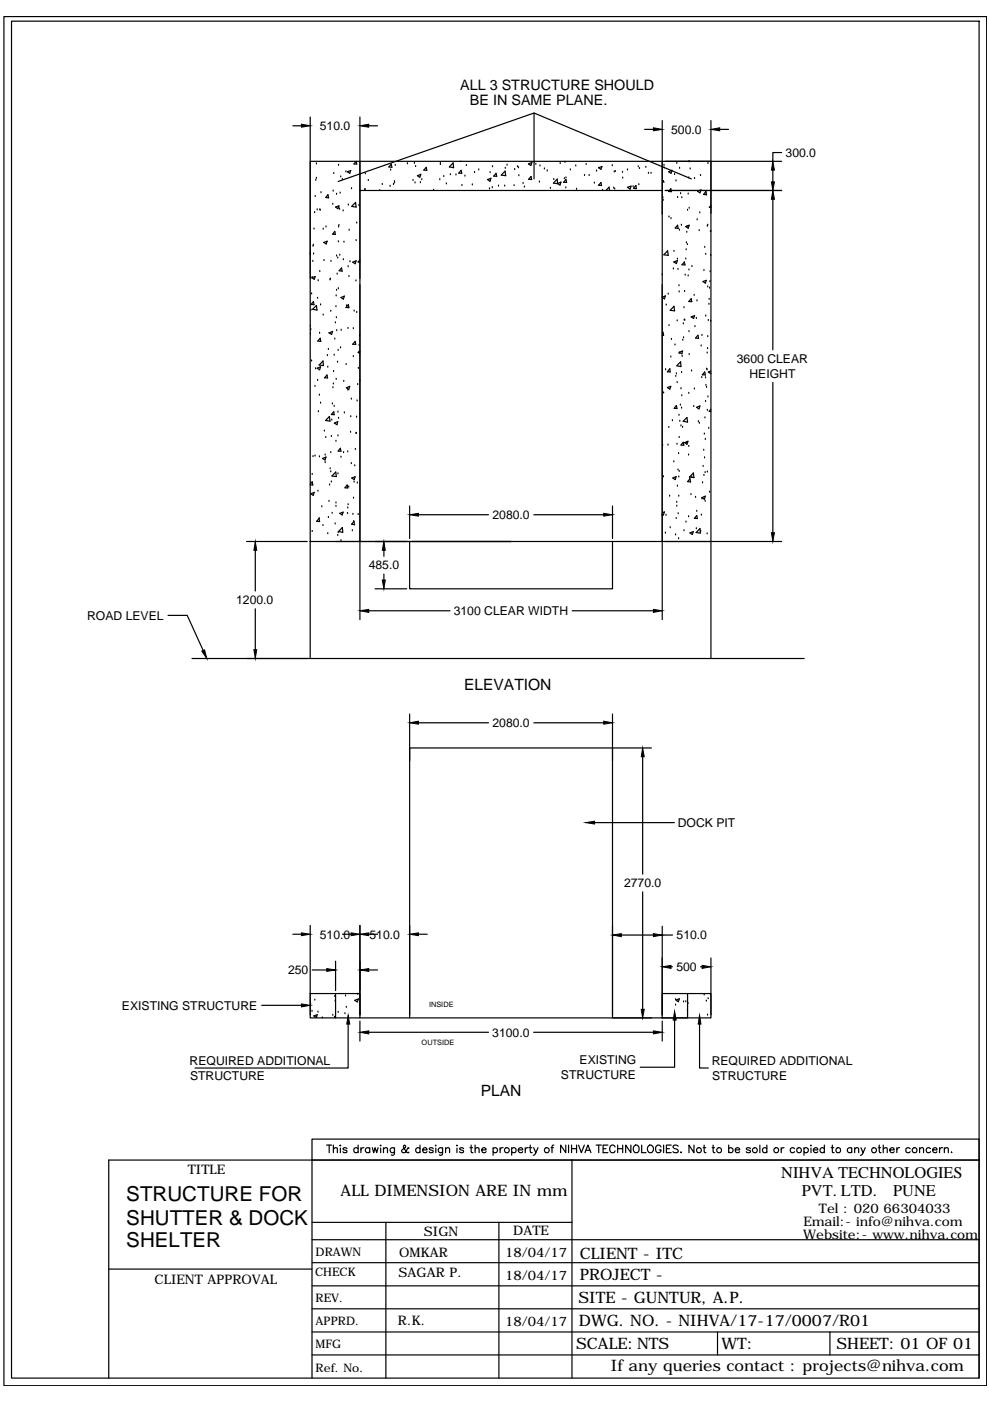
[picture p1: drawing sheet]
<svg xmlns="http://www.w3.org/2000/svg" width="210mm" height="297mm" viewBox="0 0 210 297" stroke-linecap="round" stroke-linejoin="round" font-family="sans-serif">
<!-- layer: 0 -->
<g fill="none" stroke="#000" stroke-width=".25">
<path d="M.8 3.5h208.4v290.3h-208.4zM2.4 4.5h205.2v287.7h-205.2zM62.1 26.7h1.8M65.8 34.2h84.9v80.6h-10.3v-74.4h-64.1v74.4h-10.5zM65.8 24.8v34.3M67 38.2h.1M67.1 34.8h.1M67.1 37.8h.1M70.8 36.8h.1M71.8 35.1h.1M72.2 37.5h.1M72.6 38.1h.1"/>
<path d="M73.3 36.4h.1M73.6 36.4l.8-.2-.2 .5zM75.5 34.2l.1 .6h-.6zM76.3 24.8v34.3M77.5 36.8h.1M78.1 38.3h.1M78.2 26.7h1.8M81.1 39.1h.1M82.7 39.5h.1M82.8 36.1h.1M83 34.8l.1 .7-.6-.1zM83.4 39.1h.1"/>
<path d="M83.6 38.5h.1M83.6 38.8h.1M83.8 35.1h.1M86.4 34.7h.1M87.6 38.3h.1M87.9 34.6h.1M88 38.8h.1M88.1 35.3h.1M88.5 37.3l.7-.3-.2 .6zM89.1 38.7h.1M89.4 38.1h.1M90.4 35.5l.1 .6h-.6z"/>
<path d="M93.2 38.1h.1M93.4 34.7h.1M93.4 34.9h.1M94.1 37.4h.1M94.6 39h.1M95.5 37h.1M96.1 34.5l.1 1.1-.9-.2zM96.7 37.1h.1M97.6 34.2h.1M97.8 36.1l.1 .6h-.6zM97.9 39.3h.1M98.6 37.3h.1"/>
<path d="M98.9 35.1h.1M100.1 39.2h.1M100.6 36.6h.1M101.5 36h.1M103.4 38.1l.7-.3-.2 .6zM103.9 36.6h.1M104 38.3h.1M104.4 39.8h.1M104.4 35.3h.1M105.2 36.7l.1 .7-.6-.1zM105.7 39.5h.1M107 39.5h.1"/>
<path d="M107.1 36.3l.1 1-.9-.2zM107.1 35.7h.1M107.5 35h.1M109 39.4h.1M109.1 35.9h.1M109.7 35.3h.1M109.9 35.6h.1M110 37.3h.1M110.9 38.9h.1M111.2 39.7h.1M112 34.8l.8-.3-.2 .6zM112.6 37.4l.1 .7-.6-.1z"/>
<path d="M113.2 37.9v-13.9l-41.5 14.5M113.2 24l33.4 13.9M113.3 34.4h.1M113.6 34.8h.1M114.4 38.6h.1M114.5 35.2h.1M115.4 35.8h.1M116 36.2h.1M116.7 39.9h.1M117.4 38.1h.1M118.1 38l.1 .9-.9-.1zM118.2 38.9l.7-.3-.2 .6z"/>
<path d="M118.8 34.7h.1M119.7 37.9h.1M119.8 34.4h.1M120 39.8h.1M120 37.7h.1M120 38.1l.1 .6h-.6zM120.9 36h.1M122.1 35.2h.1M123.9 37.2h.1M124.3 34.9h.1M124.9 37.2h.1M126 38.8h.1"/>
<path d="M126.5 36.3h.1M126.9 35.6l.7-.3-.2 .6zM127.4 38.7l.1 .6h-.6zM129.1 39.7l-.6 .7M129.1 39.7l.1 .7M129.8 35.1h.1M130.1 39.9h.1M130.2 36.4h.1M130.5 36.4h.1M132 36.5h.1M132 37.8h.1M133 36h.1"/>
<path d="M133 39.7l.8-.2-.2 .6zM134.2 39.6h.1M134.8 39.3l.1 .7-.6-.1zM135.3 35.3h.1M135.5 39.2h.1M135.6 35.7h.1M136.7 27.4h1.8M136.9 35.5h.1M137.5 36.7h.1M138 36.7h.1M140.4 25.6v19.6M140.7 38.5h.1"/>
<path d="M140.7 38.7h.1M140.8 35.1h.1M140.8 35.6h.1M141 34.2h24.7M141.8 36.4l.7-.3-.2 .6zM143 37h.1M143.3 38.4h.1M143.5 34.6h.1M144.1 35.7h.1M146 37.7h.1M146.1 34.3h.1M146.2 34.3h.1"/>
<path d="M146.3 35.8h.1M147.3 37.8h.1M148.5 37.2h.1M150.1 34.7h.1M150.7 25.6v19.6M152.6 27.4h1.9M163.9 36.1v2.5M165.7 32.3h-1.8v1.9M65.8 53.6v.3M66.1 58.9l.7-.3-.2 .6zM66.2 58.8h.1M66.3 55.4h.1"/>
<path d="M66.4 52.2h.1M66.4 52h.1M66.5 53.8h.1M66.6 48.6h.1M66.7 45.1h.1M66.8 41.7h.1M67.3 44.5h.1M67.5 59.5h.1M67.8 57.6h.1M67.8 44.5h.1M67.9 44.6h.1M68.1 40.9h.1"/>
<path d="M68.5 48.6h.1M68.7 51.4l.7-.3-.2 .6zM68.7 55.2h.1M69.1 48.1h.1M69.5 41.3l.2 .7-.6-.1zM70 59.4h.1M70 59.2h.1M70.2 55.4h.1M70.6 43.3h.1M70.6 40.5h.1M71 49.1l.1 .6h-.6zM71.1 43.9l.8-.3-.2 .6z"/>
<path d="M71.4 54.3h.1M71.4 41.2h.1M71.5 58.1h.1M71.6 54.7h.1M71.7 51.3h.1M71.8 48.1h.1M71.8 44.1h.1M71.9 47.8h.1M72 44.4h.1M72 54.1h.1M72.1 40.9h.1M72.4 56.8l.1 .7-.6-.1z"/>
<path d="M72.8 44.7h.1M72.8 55.1h.1M72.9 51.4h.1M73.8 56.6h.1M73.9 43.5h.1M74 58.6h.1M74 48.8h.1M74.2 55.5h.1M74.5 40h.1M74.6 43.7l.8-.8 .1 1-.9-.1M74.8 55.6l.7-.3-.2 .6zM75.5 59.6h.1"/>
<path d="M75.5 51h.1M75.6 47.3h.1M76.1 43.6h.1M76.3 55.1l-.4 .4 .4 .1M77.3 40.3h.1M77.4 40.2h.1M80.3 40.4h.2M91.9 40.3h.1M103.8 40h.1M122.2 40.1h.1M127.7 40.4h.1M130.3 40.1h.1"/>
<path d="M140.4 45.4h.1M140.4 58.3h.1M140.5 41.9h.1M140.6 42.5h.1M141 40.4h24.7M141.5 53.2l.2 .9-1-.1zM141.8 46h.1M142.2 40l.2 .6h-.6zM142.3 46.4h.1M142.8 57h.1M142.9 55.5l.7-.3-.2 .7zM142.9 53.3h.1"/>
<path d="M143.6 54.9h.1M143.7 41.9h.1M143.7 47.8l.1 .6-.6-.1zM143.7 57.1h.1M144 48.8h.1M144.3 41.1h.1M144.5 47.8h.1M144.6 41.9h.1M145.1 55.5l.1 .7-.6-.1zM145.3 58.3h.1M145.4 54.9h.1M145.4 48l.7-.2-.2 .6z"/>
<path d="M145.5 53h.1M145.5 51.5h.1M145.6 49.2h.1M145.7 48h.1M145.7 51.9h.1M145.8 44.6h.1M145.9 41.1h.1M145.9 58.5h.1M146.1 57.2h.1M146.1 44.2h.1M146.7 56.5h.1M147.8 46.6h.1"/>
<path d="M147.9 40.6l.7-.3-.2 .6zM148.2 48.9h.1M148.4 45.1h.1M149 59.7l.8-.3-.3 .6zM149.3 57.4h.1M149.4 52.5h.1M149.6 53.9h.1M149.6 40.6l.2 .7-.6-.1zM149.7 40.9h.1M149.8 41.3h.1M150 48h.1M150.1 47.8h.1"/>
<path d="M150.5 59.7h.1M150.6 57.6h.1M150.7 54.2h.1M150.7 48.9l-.1 .1h.1M150.7 43.6l-.3 .3 .3 .1M163.9 42.2v32M65.8 69.2h.1M65.8 70.9h.1M65.9 69.9h.1M65.9 65.7h.1M66.1 62.3h.1M66.1 76.5h.1"/>
<path d="M66.3 65.6l.8-.8 .1 .9zM66.4 64l.2 .6h-.7zM66.9 78.2h.1M67.3 78.1l.7-.3-.2 .6zM67.3 63.2h.1M67.6 77.4l1 .1-.1-1-.8 .9M67.8 70.7h.1M67.9 71.7l.1 .7-.6-.1zM68 64.6h.1M68.5 66.8h.1M69.3 79.5l.2 .6h-.7zM69.4 75.4h.1"/>
<path d="M69.5 77.9h.1M69.6 74.1h.1M69.8 70.6l.7-.3-.2 .6zM70.1 66h.1M70.7 78.8h.1M70.9 75.3h.1M71 71.9h.1M71.1 68.5h.1M71.2 65h.1M71.3 62.7h.1M71.3 67.4h.1M71.4 61.6h.1"/>
<path d="M71.4 70.1h.1M71.6 76.8h.1M71.7 74.3h.1M71.7 61.2h.1M72.2 73.7h.1M72.3 63.1l.7-.3-.2 .6zM72.3 70h.1M73.4 77.3h.1M73.5 64.9h.1M73.8 69.6h.1M73.9 64.6l.1 .6h-.7zM74.9 75.6h.1"/>
<path d="M74.9 69.7h.1M75.1 66h.1M75.3 72.4l.1 .6h-.6zM75.6 66.3h.1M76 78.1h.1M76.1 74.7h.1M76.1 73.2h.1M76.2 71.2h.1M76.3 74.5l-.4 .2 .4 .3M76.3 60.4v71M140.4 70.7l.2-.3 .1 .7h-.3M140.4 63l.7-.3-.2 .7z"/>
<path d="M140.4 60.4v71M141.1 78.4h.1M141.3 64.7h.1M141.7 62.4h.1M141.8 69h.1M142 78.2l.1 .7-.6-.1zM142.2 75.7h.1M142.4 72h.1M142.9 64.9l.1 1-.9-.1zM143.1 73.2h.1M143.3 79.8h.1M143.4 79.2h.1"/>
<path d="M143.6 68h.1M144 60.6h.1M144 75h.1M144 61.9h.1M144 74.7l.7-.3-.1 .6zM144.3 76.7l.1 1-.9-.1zM144.5 79h.1M144.6 75.6h.1M144.8 72.1h.1M144.9 68.7h.1M144.9 71.6h.1M145 65.2h.1"/>
<path d="M145.1 67.9h.1M145.1 61.8h.1M145.2 67.9h.1M146.1 70.3h.1M146.1 75.2h.1M146.5 63.3l.2 .7-.7-.1zM146.5 67.2l.8-.3-.2 .6zM146.6 78.7h.1M147.2 62.6h.1M147.3 69.3h.1M147.6 67.5h.1M147.8 63.8h.1"/>
<path d="M148 71.1l.1 .7-.6-.1zM148.7 73.4h.1M148.8 71.1h.1M149.4 78.9l.1 .6h-.6zM149.6 67h.1M149.8 78.3h.1M149.9 74.8h.1M149.9 78.4h.1M150 73.9h.1M150.1 71.4h.1M150.1 60.8h.1M150.2 67.9h.1"/>
<path d="M150.3 64.5h.1M150.4 63.5h.1M150.4 61.1h.1M150.7 68.1h.1M150.7 78.7l-.5 .2 .5 .2M66.4 96.8h.1M66.8 96.7h.1M66.8 81.9h.1M67.3 80.6h.1M67.5 87.3h.1M67.7 96.9h.1M67.7 83.8h.1"/>
<path d="M68 85.5h.1M68.4 97.2l.7-.3-.2 .6zM68.8 91.4h.1M68.9 98.1h.1M68.9 96.5h.1M69.1 92.8h.1M69.8 88.3l.2 1-1-.1zM70 99.4h.1M70.1 96h.1M70.3 92.5h.1M70.3 89.1h.1M70.5 85.6h.1"/>
<path d="M70.6 82.2h.1M70.7 81.4h.1M70.8 87.3l.1 .6h-.6zM70.9 86.1h.1M70.9 89.7l.7-.3-.2 .6zM71.2 93.6h.1M71.3 80.4h.1M71.7 92.4h.1M71.7 87.4h.1M71.8 88.7h.1M72.2 95l.1 .7-.6-.1zM72.3 96.9h.1"/>
<path d="M72.8 96h.1M72.9 80.9h.1M73 87.5h.1M73.4 82.2l.8-.3-.3 .7zM73.7 95.8h.1M73.8 82.7h.1M74.3 91.7h.1M74.4 88.3h.1M74.5 98.3h.1M74.5 84.6h.1M75.2 98.8h.1M75.3 95.3h.1"/>
<path d="M75.5 91.9h.1M75.6 91.9h.1M75.6 88.4h.1M75.7 85h.1M75.8 81.5h.1M76.3 80.6v.1M140.5 94.4h.1M140.7 83.3h.1M141.5 82.2l.7-.3-.2 .6zM141.6 94.4h.1M141.8 90.6h.1M142.6 89.2h.1"/>
<path d="M142.9 97.9h.1M143.4 86l.1 .6h-.6zM143.5 94.2h.1M143.6 81.1h.1M143.7 99.7h.1M143.9 96.2h.1M144 88.1h.1M144 92.8h.1M144 99.9h.1M144.1 89.3h.1M144.3 85.9h.1M144.4 82.4h.1"/>
<path d="M144.4 90.3h.1M144.5 86.5h.1M144.6 83.9h.1M144.7 90.6h.1M144.9 93.8l.1 .6h-.6zM144.9 89.3l.8-.8 .1 1zM145.1 93.9l.8-.3-.2 .6zM145.6 93.9h.1M146 96.5h.1M146 94.7h.1M146 83.4h.1M147.1 86.2h.1"/>
<path d="M147.2 82.5h.1M147.7 86.4l.7-.3-.2 .6zM148.1 89.4h.1M148.3 89.7h.1M148.8 80.1h.1M149.1 98.9h.1M149.2 95.5h.1M149.3 92h.1M149.4 97.1h.1M149.5 88.6h.1M149.5 93.2h.1M149.6 85.1h.1"/>
<path d="M149.6 80.1h.1M149.7 81.7h.1M149.8 82.1h.1M150 87h.1M150.1 84.2h.1M150.3 90.8h.1M150.7 86.8l-.3 .4h.3M163.9 81.1v31.8M52.3 114.8h12.8M54.1 116.7v8.6M65.8 102.7l.4-.5 .1 .6h-.5M65.8 114.8v24.8"/>
<path d="M65.9 104.7l.7-.3-.2 .6zM66.2 112.7h.1M66.2 100.6h.1M67.4 104.1h.1M67.6 109.9l.2 .7-.7-.1zM67.7 109.9h.1M68.2 107.4h.1M68.5 111.4h.1M69.5 113.2h.1M69.6 109.7h.1M69.8 106.3h.1M69.9 102.8h.1"/>
<path d="M70.1 100h.1M70.3 102.2h.1M70.4 108.8h.1M71.1 111.1h.1M71.1 114.8h69.3M71.2 100.1l.1 .9-.9-.1zM71.2 107.4h.1M71.2 106.6h.1M71.6 113.5h.1M71.7 100.5h.1M71.7 112.9h.1M72 108.8l.8-.2-.3 .6z"/>
<path d="M72.3 114.6h.1M72.6 111.8l.1 1.1-.9-.2zM73.6 102.8l.1 .7-.6-.1zM73.7 108.9h.1M73.7 107.7h.1M73.8 107h.1M73.9 103.3h.1M74.6 101.3l.7-.2-.2 .6zM74.7 112.5h.1M74.8 109.1h.1M75 105.6h.1M75 110.6h.1"/>
<path d="M75 110.6l.2 .7-.7-.1zM75.1 102.2h.1M75.8 102.4h.1M75.9 109.1h.1M81.4 116.7v1.2M86.9 114.8v10h43v-10M86.9 107.3v6.9M88.7 109.1h14.9M113.2 109.1h14.8M129.9 107.3v6.9M140.4 108.7l.5-.2-.2 .7-.3-.1v.2M140.7 101.1h.1"/>
<path d="M141 114.8h24.7M141.1 113h.1M141.2 109.3h.1M142 105.2h.1M142.1 111.9h.1M142.6 101.3l.8-.3-.2 .7zM143.2 113.4h.1M143.4 109.9h.1M143.5 106.5h.1M143.5 107.3h.1M143.6 103.1h.1M143.8 108.9h.1"/>
<path d="M143.9 114.2h.1M143.9 105.2h.1M143.9 101.1h.1M145 112.5h.1M145.4 110.7h.1M146 109.6h.1M146.2 101.3h.1M146.3 101.5l.1 .7-.6-.1zM146.3 113l.7-.3-.2 .6zM146.5 104.9h.1M146.7 101.1h.1M147 100.3l.1 1-.9-.2z"/>
<path d="M147.5 105.5h.1M147.6 112.1h.1M147.7 108.4h.1M147.7 109.3l.2 .6h-.7zM148.4 112.1l.1 .9-.9-.1zM148.6 112.6h.1M148.7 109.2h.1M148.8 105.8h.1M148.8 105.5l.7-.3-.2 .6zM149 102.4h.1M149.3 100.8h.1M149.5 100.2h.1"/>
<path d="M149.5 106.3h.1M149.9 113.2h.1M150 100.1h.1M150.4 104.4h.1M150.7 114.8v24.8M35.6 130.5h4.1l3.4 7.4M40.7 139.6h129.8M54.1 129.1v8.7M78.2 129.5h17.2M79.5 124.8h6.7M81.4 121.7v1.3M121.3 129.5h17.2"/>
<path d="M86.9 151.4v9.9M88.7 153.2h14.9M113.2 153.2h14.8M129.9 151.4v9.9M130 158.6h8.1M126.1 174.4h16.9M136.3 160.4v24.9M62.1 198.1h1.8M65.8 196.2v19M72.6 198.1h1.9M76.3 196.2v19M78.2 198.1h1.8"/>
<path d="M86.9 196.2v19M88.7 198.1h1.9M129.9 196.4v18.8M131.7 198.2h6.8M136.3 189.1v24.9M140.4 196.4v18.8M140.4 198.2h2.2M55.5 213.1h8.4M65.8 210.7h10.5v5.1h-10.5zM65.9 212.9h.1M66.2 214.4h.1M66.2 205.7h3.1"/>
<path d="M66.5 215.4l.8-.3-.2 .6zM66.7 212h.1M67.4 214.6h.1M68.4 215.8h.1M70.6 215.3h.1M70.9 215.7h.1M71 211.3h.1M71.1 212.3h.1M71.1 203.8v6.2M71.1 210.7v5.1M71.7 214.6h.1M73.1 214.9h.1"/>
<path d="M73.3 211.2h.1M73.4 213.6h.1M73.8 217.1v9.3h-32.5M75.2 212.1l.8-.3-.2 .6zM75.8 210.8h.1M76.3 214.9h.1M76.3 216.5v4.2M78.2 205.7h1.8M78.2 218.9h25.4M86.9 215.8v-57.2h43v57.2M113.1 218.9h25.4M130 215.8h8.1"/>
<path d="M140.4 216.5v4.2M142.3 205h.3M143 216.3v10h-7.3M143.2 213.1h.1M143.2 212h.1M143.3 212l.7-.2-.2 .6zM144.9 212.4h.1M145.4 212.4h.1M145.7 214.2h.1M145.8 210.7v5.1h-5.4v-5.1h10.3v5.1h-74.4M145.9 212.8h.1M148.3 217.1v9.3h1.9"/>
<path d="M148.5 205h.4M149.3 210.9h.1M149.8 212.3h.1M150 215.2h.1M150.1 211.8h.1M150.7 203.1v12.1M66.2 246v46.2M66.2 259.2h55.1M69.2 242.8h1.1M69.8 242.8v1.6M70.7 243.6l.4-.3 .4 .1v1M70.7 242.8v1.6"/>
<path d="M72.2 242.8v.2zM72.2 243.4v1M73.6 243.5a.51 .51 0 0 0-.9 0l.9 .6-.1 .2-.2 .1-.5-.1-.1-.1M75.9 243.5a.52 .52 0 0 0-.7 0 .52 .52 0 0 0 0 .7 .52 .52 0 0 0 .7 0M75.9 242.8v1.6M76.5 243.3v1.1M77.2 243.3l-.4 .1-.3 .4M78.4 243.5a.52 .52 0 0 0-.8 0 .52 .52 0 0 0 0 .7 .52 .52 0 0 0 .8 0M78.4 243.3v1.1M78.9 243.3l.3 1.1 .3-1.1 .4 1.1 .3-1.1M80.6 242.9h.2zM80.7 243.4v1"/>
<path d="M81.3 243.6l.4-.3 .4 .1 .1 1M81.3 243.3v1.1M81.8 259.2v33M83.6 243.3v1.5l-.3 .1h-.3M83.6 243.5a.52 .52 0 0 0-.7 0 .52 .52 0 0 0 0 .7 .52 .52 0 0 0 .7 0M86.7 243.5l-.1-.2-.4 .6a.53 .53 0 0 1-.5 .5 .53 .53 0 0 1-.5-.5l.7-.6a.33 .33 0 0 0-.1-.5l-.3 .2 .3 .6 .5 .7 .3 .1 .1-.1M89.1 243.5a.52 .52 0 0 0-.8 0 .52 .52 0 0 0 0 .7 .52 .52 0 0 0 .8 0M89.1 242.8v1.6M89.6 243.8h.9a.47 .47 0 0 0-.4-.5 .47 .47 0 0 0-.5 .5v.1a.51 .51 0 0 0 .4 .5 .51 .51 0 0 0 .5-.2M91.8 243.5a.51 .51 0 0 0-.8 0l.8 .6v.2l-.2 .1-.5-.1-.1-.1M92.4 242.8v.2zM92.4 243.4v1"/>
<path d="M93.8 243.3v1.5l-.3 .1h-.3M93.8 243.5a.52 .52 0 0 0-.7 0 .52 .52 0 0 0 0 .7 .52 .52 0 0 0 .7 0M94.5 243.6l.2-.2a.38 .38 0 0 1 .6 .2v.8M94.5 243.3v1.1M96.9 242.8v.2zM96.9 243.4v1M98.3 243.5a.51 .51 0 0 0-.9 0l.9 .6-.1 .2-.2 .1-.5-.1-.1-.1M99.6 243.3h.6M99.9 242.8v1.3l.1 .2 .3 .1M100.7 243.6l.4-.3 .4 .1 .1 1M100.7 242.8v1.6M102.1 243.8h1a.47 .47 0 0 0-.5-.5 .47 .47 0 0 0-.5 .5l.2 .5 .4 .1 .4-.2"/>
<path d="M104.5 243.5a.52 .52 0 0 1 .8 0 .52 .52 0 0 1 0 .7 .52 .52 0 0 1-.8 0M104.5 243.3v1.6M105.8 259.2v33M106 243.3v1.1M106.7 243.3l-.4 .1-.3 .4M108.5 243.5a.52 .52 0 0 1 .8 0 .52 .52 0 0 1 0 .7 .52 .52 0 0 1-.8 0M108.5 243.3v1.6M109.9 243.8h.9a.47 .47 0 0 0-.5-.5 .47 .47 0 0 0-.4 .5v.1a.51 .51 0 0 0 .4 .5 .51 .51 0 0 0 .5-.2M111.4 243.3v1.1M112 243.3a.52 .52 0 0 0-.6 .5M112.2 243.3h.6M112.4 242.8v1.3l.1 .2 .3 .1"/>
<path d="M113.1 243.3l.5 1.1 .5-1.1M113.6 244.4l-.3 .5h-.2M116.8 243.3h.5M117.4 242.8l-.3 .1-.1 .2v1.3M120 242.8v1.6l-1.1-1.6v1.6M120.6 242.8v1.6M121.2 242.8v1.6M121.2 243.5h1M121.3 246v46.2M122.2 242.8v1.6M122.7 242.8l.6 1.6 .6-1.6M124 244.4l.7-1.6 .6 1.6"/>
<path d="M124.3 243.9h.7M126.4 242.8h1.1M126.9 242.8v1.6M127.9 243.5h.6M128.9 242.8h-1v1.6h1M130.4 243.2a.59 .59 0 0 0-.7-.4 .59 .59 0 0 0-.4 .6v.4a.59 .59 0 0 0 .5 .6 .59 .59 0 0 0 .6-.4M131 243.5h1M131 242.8v1.6M132 242.8v1.6M133.8 242.8v1.6l-1.1-1.6v1.6M134.4 243l.2-.1a.8 .8 0 0 1 1 .5 .8 .8 0 0 1-.5 1 .81 .81 0 0 1-.8-.5 .81 .81 0 0 1 .1-.9zM136 242.8v1.6h1"/>
<path d="M137.4 243a.74 .74 0 0 1 1.1 .1 .74 .74 0 0 1-.1 1.1 .74 .74 0 0 1-1.1-.1 .74 .74 0 0 1 .1-1.1zM140.2 243.2a.59 .59 0 0 0-.7-.4 .59 .59 0 0 0-.5 .6v.4a.57 .57 0 0 0 .6 .6 .57 .57 0 0 0 .6-.6h-.4M140.7 242.8v1.6M141.3 243.5h.6M142.3 242.8h-1v1.6h1M143.8 243a.61 .61 0 0 0-.6-.2 .61 .61 0 0 0-.5 .4l.2 .2 .9 .5-.2 .4-.5 .1-.4-.2M144.3 244.3h.2zM147.1 242.8v1.6l-1-1.6v1.6M149.1 243.3h.5M149.3 242.8v1.3l.1 .2 .3 .1M151 243.3h.5M151.2 242.8v1.3l.1 .2 .3 .1"/>
<path d="M154.5 243.5a.52 .52 0 0 1 .8 0 .52 .52 0 0 1 0 .7 .52 .52 0 0 1-.8 0M154.5 242.8v1.6M155.9 243.8h.9a.52 .52 0 0 0-.6-.4 .52 .52 0 0 0-.4 .6 .52 .52 0 0 0 .7 .4l.3-.2M159.1 243.5l-.3-.2-.6 .2 .3 .3 .5 .1v.4h-.7l-.1-.1M161.1 242.8v1.6M162.6 243.5a.52 .52 0 0 0-.8 0 .52 .52 0 0 0 0 .7 .52 .52 0 0 0 .8 0M162.6 242.8v1.6M165.6 243.3v1.1M166.2 243.3a.5 .5 0 0 0-.6 .5M168.5 243.5a.52 .52 0 0 0-.8 0 .52 .52 0 0 0 0 .7 .52 .52 0 0 0 .8 0M170.5 243.5a.52 .52 0 0 1 .7 0 .52 .52 0 0 1 0 .7 .52 .52 0 0 1-.7 0M170.5 243.3v1.6"/>
<path d="M171.9 242.8v.2zM171.9 243.4v1M172.5 243.8h.9a.47 .47 0 0 0-.5-.5 .47 .47 0 0 0-.4 .5v.1a.51 .51 0 0 0 .3 .5 .51 .51 0 0 0 .6-.2M174.8 243.5a.52 .52 0 0 0-.8 0 .52 .52 0 0 0 0 .7 .52 .52 0 0 0 .8 0M174.8 242.8v1.6M176.2 243.3h.6M176.5 242.8v1.5l.4 .1M180.6 243.5a.52 .52 0 0 0-.8 0 .52 .52 0 0 0 0 .7 .52 .52 0 0 0 .8 0M180.6 243.3v1.1M181.2 243.6l.2-.2a.38 .38 0 0 1 .7 .2v.8M181.2 243.3v1.1M182.5 243.3l.5 1.1 .5-1.1"/>
<path d="M183 244.4l-.3 .5h-.3M186.2 243.3h.5M186.4 242.8v1.3l.1 .2 .3 .1M187.3 243.6l.3-.3 .5 .1v1M187.3 242.8v1.6M188.7 243.8h.9a.47 .47 0 0 0-.5-.5 .47 .47 0 0 0-.4 .5v.1a.51 .51 0 0 0 .3 .5 .51 .51 0 0 0 .6-.2M190.1 243.3v1.1M190.7 243.3a.5 .5 0 0 0-.6 .5M193 243.5a.52 .52 0 0 0-.8 0 .52 .52 0 0 0 0 .7 .52 .52 0 0 0 .8 0M195 243.6l.4-.3 .3 .1 .1 1M195 243.3v1.1M197.3 243.5a.52 .52 0 0 0-.8 0 .52 .52 0 0 0 0 .7 .52 .52 0 0 0 .8 0"/>
<path d="M197.8 243.8h.9a.46 .46 0 0 0-.6-.5 .46 .46 0 0 0-.3 .6 .48 .48 0 0 0 .3 .5 .48 .48 0 0 0 .6-.2M199.2 243.3v1.1M199.8 243.3l-.3 .1-.3 .4M200.2 243.6l.4-.3 .4 .1 .1 1M200.2 243.3v1.1M201.7 244.3v.1zM23.1 269.1h43.1M66.2 277.5h141.4M66.2 272.6h141.4M66.2 267.7h141.4M66.2 262.8h141.4M23.1 292.2v-46.2h184.5h-141.4v-4.5h141.4v50.7"/>
<path d="M66.2 282.4h141.4M66.2 287.3h141.4M152.1 282.4v4.9M176 282.4v4.9"/>
<circle cx="107.5" cy="243.9" r=".53"/>
<circle cx="115.9" cy="243.9" r=".53"/>
<circle cx="148.2" cy="243.9" r=".53"/>
<circle cx="152.5" cy="243.9" r=".53"/>
<circle cx="160" cy="243.9" r=".53"/>
<circle cx="164.6" cy="243.9" r=".53"/>
<circle cx="169.4" cy="243.9" r=".53"/>
<circle cx="177.7" cy="243.9" r=".53"/>
<circle cx="185.3" cy="243.9" r=".53"/>
<circle cx="193.9" cy="243.9" r=".53"/>
</g>
<g fill="#000" stroke="#000" stroke-width=".21">
<path d="M63.9 26.3l1.9 .4-1.9 .3zM76.3 26.7l1.9-.4v.7zM138.5 27.1l1.9 .3-1.9 .3zM150.7 27.4l1.9-.3v.6zM163.6 38.6h.6l-.3 1.8zM163.9 34.2l.3 1.9h-.6zM163.9 40.4l.3 1.8h-.6zM54.1 114.8l.3 1.9h-.6zM81.4 114.8l.3 1.9h-.6zM86.9 109.1l1.8-.3v.6zM128 108.8l1.9 .3-1.9 .3zM163.6 112.9h.6l-.3 1.9z"/>
<path d="M42.8 138l.6-.2 .4 1.8zM53.8 137.8h.6l-.3 1.8zM76.3 129.5l1.9-.3v.6zM81.1 123h.6l-.3 1.8zM138.5 129.2l1.9 .3-1.9 .3zM86.9 153.2l1.8-.3v.6zM128 152.9l1.9 .3-1.9 .3zM124.2 174.4l1.9-.3v.6zM136.3 158.6l.3 1.8h-.6zM63.9 197.8l1.9 .3-1.9 .3zM74.5 197.8l1.8 .3-1.8 .3zM76.3 198.1l1.9-.3v.6z"/>
<path d="M86.9 198.1l1.8-.3v.6zM129.9 198.2l1.8-.2v.6zM138.5 198l1.9 .2-1.9 .4zM63.9 212.9l1.9 .2-1.9 .4zM69.3 205.4l1.8 .3-1.8 .3zM73.8 215.3l.4 1.8h-.7zM76.3 205.7l1.9-.3v.6zM76.3 218.9l1.9-.3v.6zM136 214h.6l-.3 1.8zM138.5 218.6l1.9 .3-1.9 .3zM140.4 205l1.9-.3v.6zM143 214.4l.4 1.9h-.7z"/>
<path d="M148.3 215.3l.3 1.8h-.6zM148.9 204.7l1.8 .3-1.8 .3z"/>
</g>
<g font-size="4.4">
<text x="26.8" y="254.6">STRUCTURE FOR</text>
<text x="26.8" y="259.7">SHUTTER &amp; DOCK</text>
<text x="26.8" y="264.4">SHELTER</text>
</g>
<g font-size="3.5">
<text x="165.7" y="249.7">NIHVA TECHNOLOGIES</text>
<text x="170" y="253.7">PVT. LTD.</text>
<text x="189.4" y="253.7">PUNE</text>
</g>
<g font-size="3.3">
<text x="98.4" y="146.2">ELEVATION</text>
<text x="101.9" y="232.4">PLAN</text>
<text x="72.2" y="253.6">ALL DIMENSION ARE IN mm</text>
<text x="122.9" y="266.9">CLIENT - ITC</text>
<text x="122.9" y="271.4">PROJECT -</text>
<text x="122.6" y="276.3">SITE - GUNTUR, A.P.</text>
<text x="122.8" y="281.1">DWG. NO. - NIHVA/17-17/0007/R01</text>
<text x="122.2" y="286">SCALE:NTS</text>
<text x="153" y="286">WT:</text>
<text x="177.4" y="286">SHEET: 01 OF 01</text>
<text x="129.5" y="290.6">If any queries contact : projects@nihva.com</text>
</g>
<g font-size="3">
<text x="97.6" y="19.1">ALL 3 STRUCTURE SHOULD</text>
<text x="99.6" y="22.4">BE IN SAME PLANE.</text>
</g>
<g font-size="2.8">
<text x="39.8" y="249">TITLE</text>
<text x="173.6" y="257.1">Tel : 020 66304033</text>
<text x="89.9" y="262.1">SIGN</text>
<text x="108.8" y="261.9">DATE</text>
<text x="170.3" y="262.6">Website:- www.nihva.com</text>
<text x="170.3" y="259.9">Email:- info@nihva.com</text>
<text x="84.7" y="266.4">OMKAR</text>
<text x="107.1" y="266.4">18/04/17</text>
<text x="32.8" y="272.2">CLIENT APPROVAL</text>
<text x="84.5" y="270.7">SAGAR P.</text>
<text x="107.1" y="271.3">18/04/17</text>
<text x="84.4" y="280.9">R.K.</text>
<text x="107.1" y="281.1">18/04/17</text>
</g>
<g font-size="2.6">
<text x="67.8" y="27.6">510.0</text>
<text x="142.3" y="28.3">500.0</text>
<text x="166.6" y="33.3">300.0</text>
<text x="156.2" y="77">3600 CLEAR</text>
<text x="158.9" y="80.1">HEIGHT</text>
<text x="104.4" y="110.1">2080.0</text>
<text x="78.2" y="120.7">485.0</text>
<text x="18.5" y="131.4">ROAD LEVEL</text>
<text x="50.1" y="128.1">1200.0</text>
<text x="96.2" y="130.4">3100 CLEAR WIDTH</text>
<text x="104.4" y="154.1">2080.0</text>
<text x="143.7" y="175.3">DOCK PIT</text>
<text x="132.3" y="188.1">2770.0</text>
<text x="67.8" y="199">510.0</text>
<text x="78.3" y="199">510.0</text>
<text x="143.5" y="199.2">510.0</text>
<text x="61.1" y="206.5">250</text>
<text x="143.4" y="205.9">500</text>
<text x="25.9" y="214.1">EXISTING STRUCTURE</text>
<text x="104.4" y="219.8">3100.0</text>
<text x="40.2" y="225.8">REQUIRED ADDITIONAL</text>
<text x="122.9" y="225.6">EXISTING</text>
<text x="150.9" y="225.8">REQUIRED ADDITIONAL</text>
<text x="40.3" y="228.9">STRUCTURE</text>
<text x="118.9" y="228.8">STRUCTURE</text>
<text x="151" y="228.9">STRUCTURE</text>
</g>
<g font-size="2.5">
<text x="66.9" y="266.3">DRAWN</text>
<text x="66.8" y="270.6">CHECK</text>
<text x="66.9" y="276.1">REV.</text>
<text x="66.9" y="281">APPRD.</text>
<text x="66.9" y="285.9">MFG</text>
<text x="66.9" y="290.8">Ref. No.</text>
</g>
<g font-size="1.6">
<text x="91" y="213.4">INSIDE</text>
<text x="89.4" y="221.7">OUTSIDE</text>
</g>
</svg>
